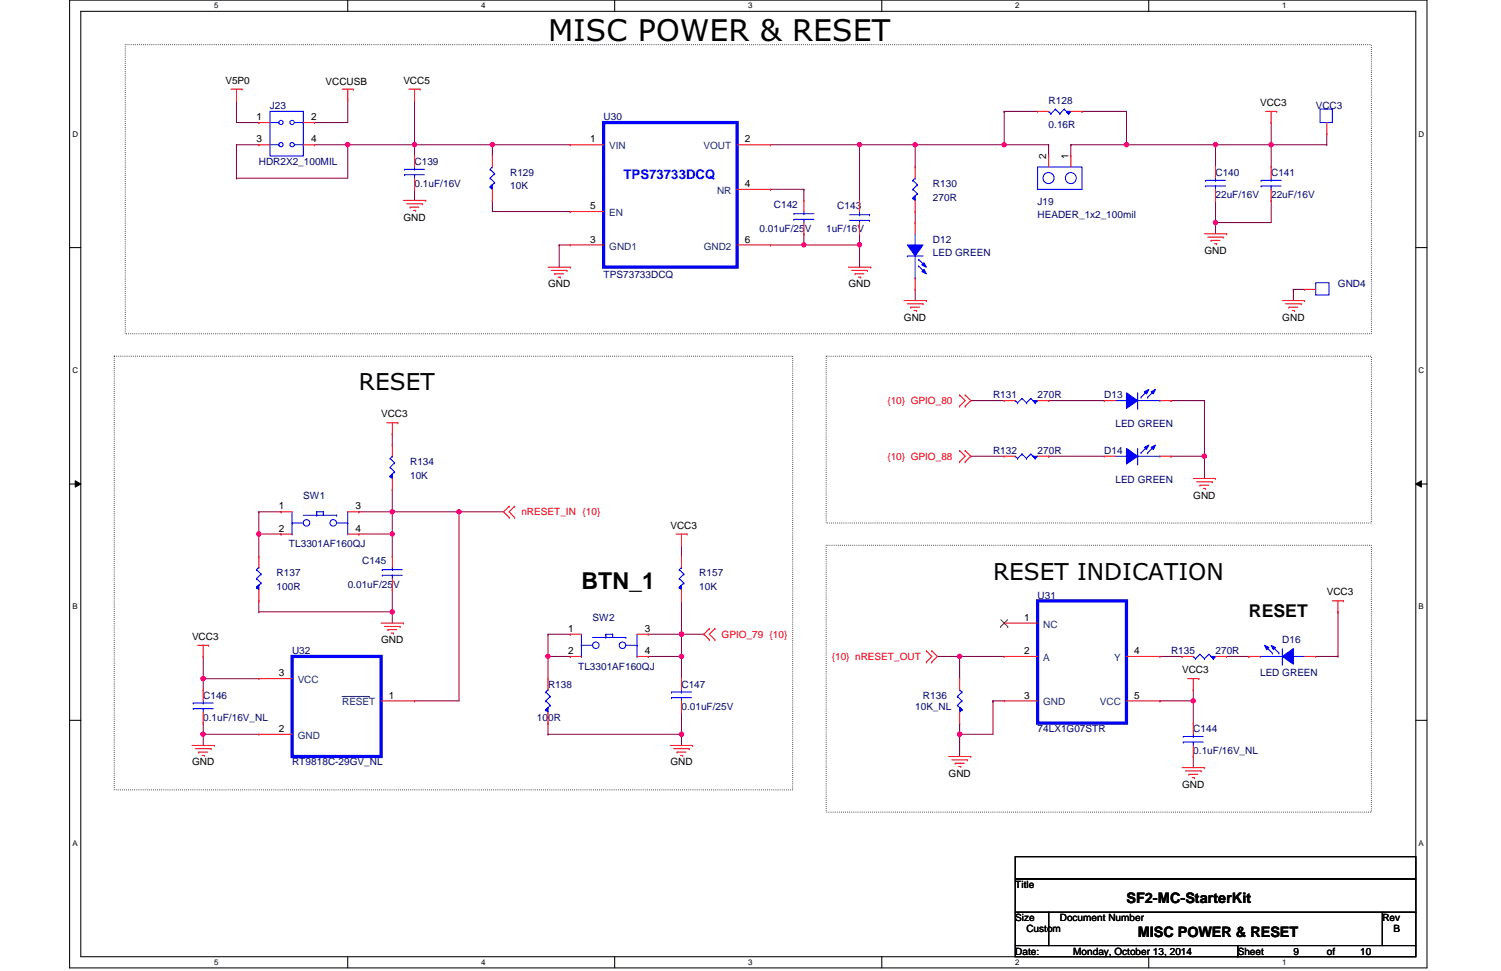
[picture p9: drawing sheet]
<svg xmlns="http://www.w3.org/2000/svg" width="432mm" height="279mm" viewBox="0 0 432 279" stroke-linecap="round" stroke-linejoin="round" font-family="sans-serif">
<path d="M20 0h390.5v278.5h-390.5zM23.2 3.3h384.1v272h-384.1z" fill="none" stroke="#000" stroke-width=".3"/>
<g fill="#fff">
<path d="M61.6 .4h1.3v2.5h-1.3z"/>
<path d="M61.6 275.6h1.3v2.6h-1.3z"/>
</g>
<path d="M100 0v3.3M100 275.3v3.2" fill="none" stroke="#000" stroke-width=".3"/>
<g fill="#fff">
<path d="M138.4 .4h1.3v2.5h-1.3z"/>
<path d="M138.4 275.6h1.3v2.6h-1.3z"/>
</g>
<path d="M176.8 0v3.3M176.8 275.3v3.2" fill="none" stroke="#000" stroke-width=".3"/>
<g fill="#fff">
<path d="M215.2 .4h1.3v2.5h-1.3z"/>
<path d="M215.2 275.6h1.3v2.6h-1.3z"/>
</g>
<path d="M253.7 0v3.3M253.7 275.3v3.2" fill="none" stroke="#000" stroke-width=".3"/>
<g fill="#fff">
<path d="M292.1 .4h1.2v2.5h-1.2z"/>
<path d="M292.1 275.6h1.2v2.6h-1.2z"/>
</g>
<path d="M330.5 0v3.3M330.5 275.3v3.2" fill="none" stroke="#000" stroke-width=".3"/>
<g fill="#fff">
<path d="M368.9 .4h1.2v2.5h-1.2z"/>
<path d="M368.9 275.6h1.2v2.6h-1.2z"/>
<path d="M20.8 37.3h1.6v2.5h-1.6z"/>
<path d="M408.1 37.3h1.6v2.5h-1.6z"/>
<path d="M20.8 105.2h1.6v2.6h-1.6z"/>
<path d="M408.1 105.2h1.6v2.6h-1.6z"/>
</g>
<path d="M20 71.2h3.2M407.3 71.2h3.2" fill="none" stroke="#000" stroke-width=".3"/>
<g fill="#fff">
<path d="M20.8 173.3h1.5v2.5h-1.5z"/>
<path d="M408.1 173.3h1.5v2.5h-1.5z"/>
</g>
<path d="M20 139.3h3.2M407.3 139.3h3.2" fill="none" stroke="#000" stroke-width=".3"/>
<path d="M21.6 138.3l1.6 1-1.6 .9zM407.3 139.3l1.6-1v1.9z" fill="#000"/>
<path d="M21.6 138.3l1.6 1-1.6 .9zM407.3 139.3l1.6-1v1.9z" fill="none" stroke="#000" stroke-width=".29"/>
<g fill="#fff">
<path d="M20.8 241.3h1.5v2.5h-1.5z"/>
<path d="M408.1 241.3h1.5v2.5h-1.5z"/>
</g>
<path d="M20 207.3h3.2M407.3 207.3h3.2" fill="none" stroke="#000" stroke-width=".3"/>
<path d="M36 12.9h358.5v83.2h-358.5zM32.9 102.5h195.1v124.8h-195.1zM237.7 102.5h156.8v48h-156.8zM237.7 156.9h156.8v76.8h-156.8z" fill="none" stroke="#000" stroke-width=".3" stroke-dasharray="0 .6"/>
<g fill="none" stroke="#800040" stroke-width=".3">
<path d="M90.5 35.3h.1M100 28.9h.1M100 28.9v6.4h-9.5M119.3 28.9h.1M119.3 28.9v16M100 41.7h.1M100 41.7h19.3M119.3 41.7h.1M119.3 54.5h.1M119.3 54.5v3.2M141.6 41.7h.1M141.6 57.7h.1"/>
<path d="M141.6 41.7h22.4M141.6 41.7v3.2M141.6 57.7v3.2h22.4M247.3 41.7h.1M247.3 41.7v16M160.9 70.5h.1M160.9 70.5v6.4M160.9 70.5h3.1M164 60.9h.1"/>
</g>
<circle cx="247.2" cy="41.6" r=".62" fill="#f0f"/>
<circle cx="247.2" cy="41.6" r=".62" fill="none" stroke="#f0f" stroke-width=".3"/>
<path d="M231.3 70.5h.1M231.3 70.5h16" fill="none" stroke="#800040" stroke-width=".3"/>
<circle cx="231.2" cy="70.4" r=".63" fill="#f0f"/>
<circle cx="231.2" cy="70.4" r=".63" fill="none" stroke="#f0f" stroke-width=".3"/>
<path d="M247.3 70.5h.1M247.3 70.5v6.4" fill="none" stroke="#800040" stroke-width=".3"/>
<circle cx="247.2" cy="70.4" r=".63" fill="#f0f"/>
<circle cx="247.2" cy="70.4" r=".63" fill="none" stroke="#f0f" stroke-width=".3"/>
<path d="M221.7 41.7h.1M221.7 54.5h.1M221.7 41.7h25.6M221.7 54.5h9.6M231.3 54.5h.1M231.3 54.5v3.2M263.3 41.7h.1M263.3 41.7h25.6M231.3 67.3h.1M231.3 67.3v3.2M247.3 67.3h.1M247.3 67.3v3.2" fill="none" stroke="#800040" stroke-width=".3"/>
<circle cx="288.9" cy="41.6" r=".62" fill="#f0f"/>
<circle cx="288.9" cy="41.6" r=".62" fill="none" stroke="#f0f" stroke-width=".3"/>
<circle cx="263.2" cy="41.6" r=".62" fill="#f0f"/>
<circle cx="263.2" cy="41.6" r=".62" fill="none" stroke="#f0f" stroke-width=".3"/>
<path d="M288.9 32h.1M288.9 32h9.6M263.3 41.7h.1M263.3 41.7v6.3M308.1 41.7h.1M308.1 41.7h16M263.3 60.9h.1M263.3 60.9v3.2M263.3 83.3h.1M263.3 83.3v3.2" fill="none" stroke="#800040" stroke-width=".3"/>
<circle cx="324.1" cy="41.6" r=".63" fill="#f0f"/>
<circle cx="324.1" cy="41.6" r=".63" fill="none" stroke="#f0f" stroke-width=".3"/>
<path d="M311.3 32h.1M311.3 32h12.8M324.1 32h.1M324.1 32v9.7M349.7 41.7h16M365.7 41.7h.1" fill="none" stroke="#800040" stroke-width=".3"/>
<circle cx="349.6" cy="41.6" r=".62" fill="#f0f"/>
<circle cx="349.6" cy="41.6" r=".62" fill="none" stroke="#f0f" stroke-width=".3"/>
<circle cx="365.7" cy="41.6" r=".62" fill="#f0f"/>
<circle cx="365.7" cy="41.6" r=".62" fill="none" stroke="#f0f" stroke-width=".3"/>
<path d="M349.7 41.7h.1M349.7 41.7v6.3M365.7 41.7h.1M365.7 41.7v6.3M349.7 64.1h.1M349.7 64.1v3.2M349.7 64.1h16" fill="none" stroke="#800040" stroke-width=".3"/>
<circle cx="349.6" cy="64" r=".63" fill="#f0f"/>
<circle cx="349.6" cy="64" r=".63" fill="none" stroke="#f0f" stroke-width=".3"/>
<path d="M365.7 35.3h.1M365.7 35.3v6.4M365.7 57.7h.1M365.7 57.7v6.4M74.5 153.7h.1M74.5 147.3h6.4M74.5 153.7h6.4M74.5 153.7v6.4M80.9 147.3h.1M80.9 153.7h.1" fill="none" stroke="#800040" stroke-width=".3"/>
<circle cx="74.4" cy="153.7" r=".63" fill="#f0f"/>
<circle cx="74.4" cy="153.7" r=".63" fill="none" stroke="#f0f" stroke-width=".3"/>
<path d="M103.3 147.3h.1M103.3 153.7h.1M103.3 147.3h9.6M103.3 153.7h9.6" fill="none" stroke="#800040" stroke-width=".3"/>
<circle cx="112.8" cy="153.6" r=".62" fill="#f0f"/>
<circle cx="112.8" cy="153.6" r=".62" fill="none" stroke="#f0f" stroke-width=".3"/>
<path d="M112.9 147.3h.1M112.9 153.7h.1M112.9 147.3v12.8M112.9 176.1h.1M112.9 176.1v3.2" fill="none" stroke="#800040" stroke-width=".3"/>
<circle cx="112.8" cy="176.1" r=".63" fill="#f0f"/>
<circle cx="112.8" cy="176.1" r=".63" fill="none" stroke="#f0f" stroke-width=".3"/>
<path d="M112.9 124.9h.1M112.9 124.9v3.2M74.5 147.3h.1M74.5 147.3v6.4M112.9 140.9h.1M112.9 140.9v6.4M74.5 176.1h.1M74.5 172.9h.1M74.5 172.9v3.2M112.9 169.7h.1M112.9 169.7v6.4h-38.4" fill="none" stroke="#800040" stroke-width=".3"/>
<circle cx="112.8" cy="147.2" r=".62" fill="#f0f"/>
<circle cx="112.8" cy="147.2" r=".62" fill="none" stroke="#f0f" stroke-width=".3"/>
<path d="M132 147.3h.1M132 147.3h12.9M132 147.3v54.4h-12.7M58.5 195.3h.1M58.5 195.3h16M119.3 201.7h.1" fill="none" stroke="#800040" stroke-width=".3"/>
<circle cx="58.4" cy="195.3" r=".63" fill="#f0f"/>
<circle cx="58.4" cy="195.3" r=".63" fill="none" stroke="#f0f" stroke-width=".3"/>
<path d="M58.5 188.9h.1M58.5 195.3h.1M58.5 188.9v9.6M58.5 211.3h.1M58.5 211.3v3.2M58.5 211.3h16" fill="none" stroke="#800040" stroke-width=".3"/>
<circle cx="58.4" cy="211.3" r=".63" fill="#f0f"/>
<circle cx="58.4" cy="211.3" r=".63" fill="none" stroke="#f0f" stroke-width=".3"/>
<path d="M157.6 188.9h.1M157.6 182.5h6.4M157.6 188.9h6.4M157.6 188.9v6.4M164 182.5h.1M164 188.9h.1M58.5 208.1h.1M58.5 208.1v3.2" fill="none" stroke="#800040" stroke-width=".3"/>
<circle cx="157.6" cy="188.9" r=".62" fill="#f0f"/>
<circle cx="157.6" cy="188.9" r=".62" fill="none" stroke="#f0f" stroke-width=".3"/>
<path d="M186.5 182.5h.1M186.5 188.9h.1M186.5 182.5h9.5M186.5 188.9h9.5M196 182.5h.1M196 188.9h.1M196 182.5v12.8" fill="none" stroke="#800040" stroke-width=".3"/>
<circle cx="196.1" cy="188.9" r=".63" fill="#f0f"/>
<circle cx="196.1" cy="188.9" r=".63" fill="none" stroke="#f0f" stroke-width=".3"/>
<path d="M196 211.3h.1M196 211.3v3.2" fill="none" stroke="#800040" stroke-width=".3"/>
<circle cx="196.1" cy="211.3" r=".63" fill="#f0f"/>
<circle cx="196.1" cy="211.3" r=".63" fill="none" stroke="#f0f" stroke-width=".3"/>
<path d="M119.3 41.7h.1M119.3 41.7h22.3M157.6 182.5h.1M157.6 182.5v6.4M196 182.5h6.5M202.5 182.5h.1M157.6 211.3h.1M157.6 208.1h.1M157.6 208.1v3.2M196 204.9h.1M196 204.9v6.4h-38.4" fill="none" stroke="#800040" stroke-width=".3"/>
<circle cx="141.6" cy="41.6" r=".62" fill="#f0f"/>
<circle cx="141.6" cy="41.6" r=".62" fill="none" stroke="#f0f" stroke-width=".3"/>
<circle cx="119.2" cy="41.6" r=".62" fill="#f0f"/>
<circle cx="119.2" cy="41.6" r=".62" fill="none" stroke="#f0f" stroke-width=".3"/>
<path d="M288.9 32h.1M288.9 32v9.7M288.9 41.7h.1M288.9 41.7h12.8M324.1 41.7h.1M324.1 41.7h25.6M349.7 57.7h.1M349.7 57.7v6.4M221.7 70.5h.1M221.7 70.5h9.6M112.9 147.3h.1M112.9 147.3h19.1" fill="none" stroke="#800040" stroke-width=".3"/>
<circle cx="132" cy="147.3" r=".63" fill="#f0f"/>
<circle cx="132" cy="147.3" r=".63" fill="none" stroke="#f0f" stroke-width=".3"/>
<path d="M279.3 115.3h.1M279.3 115.3h9.6M301.7 115.3h.1M301.7 115.3h16M336.9 115.3h.1M336.9 115.3h9.6M346.5 131.3h.1M346.5 131.3v6.4" fill="none" stroke="#800040" stroke-width=".3"/>
<circle cx="346.5" cy="131.3" r=".63" fill="#f0f"/>
<circle cx="346.5" cy="131.3" r=".63" fill="none" stroke="#f0f" stroke-width=".3"/>
<g fill="none" stroke="#800040" stroke-width=".3">
<path d="M346.5 115.3h.1M346.5 115.3v16h-9.6M279.3 131.3h.1M279.3 131.3h9.6M301.7 131.3h.1M301.7 131.3h16M336.9 131.3h.1M384.9 176.1h.1M384.9 176.1v12.8M276.1 188.9h.1M276.1 188.9h12.8M276.1 188.9v6.4"/>
<path d="M333.7 188.9h6.4M340.1 188.9h.1M352.9 188.9h6.4M359.3 188.9h.1M378.5 188.9h6.4M384.9 188.9h.1M276.1 211.3h.1M276.1 211.3v6.4M285.7 201.7h.1M285.7 201.7h3.2M285.7 201.7v9.6M333.7 201.7h.1"/>
<path d="M333.7 201.7h9.6M343.3 201.7h.1M343.3 217.7h.1M343.3 201.7v6.4M343.3 217.7v3.2"/>
</g>
<circle cx="276.1" cy="211.3" r=".63" fill="#f0f"/>
<circle cx="276.1" cy="211.3" r=".63" fill="none" stroke="#f0f" stroke-width=".3"/>
<path d="M343.3 198.5h.1M343.3 198.5v3.2" fill="none" stroke="#800040" stroke-width=".3"/>
<circle cx="343.3" cy="201.6" r=".62" fill="#f0f"/>
<circle cx="343.3" cy="201.6" r=".62" fill="none" stroke="#f0f" stroke-width=".3"/>
<path d="M269.7 188.9h6.4M276.1 188.9h.1" fill="none" stroke="#800040" stroke-width=".3"/>
<circle cx="276.1" cy="188.9" r=".63" fill="#f0f"/>
<circle cx="276.1" cy="188.9" r=".63" fill="none" stroke="#f0f" stroke-width=".3"/>
<path d="M68 41.7h.1M68 51.3h.1M68 41.7h6.5M68 41.7v9.6M74.5 41.7h.1M100 41.7h.1M100 41.7v9.6h-32M276.1 211.3h.1M276.1 208.1h.1M276.1 211.3h9.6M276.1 208.1v3.2" fill="none" stroke="#800040" stroke-width=".3"/>
<circle cx="100" cy="41.6" r=".63" fill="#f0f"/>
<circle cx="100" cy="41.6" r=".63" fill="none" stroke="#f0f" stroke-width=".3"/>
<g fill="none" stroke="#800040" stroke-width=".3">
<path d="M68 28.9h.1M68 28.9v6.4h6.5M74.5 35.3h.1M90.5 41.7h.1M90.5 41.7h9.5M247.3 41.7h.1M247.3 41.7h16M301.7 41.7h.1M301.7 41.7v3.2M308.1 41.7h.1M308.1 41.7v3.2M196 172.9v9.6"/>
<path d="M196 182.5h.1"/>
</g>
<circle cx="196" cy="182.5" r=".64" fill="#f0f"/>
<circle cx="196" cy="182.5" r=".64" fill="none" stroke="#f0f" stroke-width=".3"/>
<path d="M381.7 38.5h.1M381.7 38.5v3.2M365.7 41.7h16M381.7 41.7h.1M372.1 83.3h.1M372.1 83.3v3.2M372.1 83.3h3.2M196 156.9v3.2M196 160.1h.1" fill="none" stroke="#800040" stroke-width=".3"/>
<g fill="none" stroke="#f00" stroke-width=".3">
<path d="M66.5 25.7h3.1M68 28.9h.1M68 25.7v3.2M69.6 25.7h.1M98.5 25.7h3.1M100 28.9h.1M100 25.7v3.2M101.6 25.7h.1M117.6 25.7h3.3M119.3 28.9h.1M119.3 25.7v3.2M120.9 25.7h.1"/>
<path d="M364.1 32h3.2M365.7 35.3h.1M365.7 32v3.3M367.3 32h.1M116 57.7h6.5M117 58.6h4.5M118 59.6h.1M118 59.6h2.5M121.5 58.6h.1M122.5 57.7h.1M118.9 60.5h.7M119.6 60.5h.1"/>
<path d="M157.6 76.9h6.4M158.6 77.8h4.5M159.6 78.8h.1M159.6 78.8h2.5M160.5 79.8h.7M161.2 79.8h.1M163.1 77.8h.1M164 76.9h.1M244.1 76.9h6.4M245 77.8h4.5M246 78.8h.1M246 78.8h2.5"/>
<path d="M246.9 79.8h.7M247.6 79.8h.1M249.5 77.8h.1M250.5 76.9h.1M346.5 67.3h6.4M347.4 68.2h4.5M348.4 69.2h.1M348.4 69.2h2.5M349.4 70.1h.6M350 70.1h.1M351.9 68.2h.1M352.9 67.3h.1"/>
<path d="M260.1 86.5h6.4M261 87.4h4.5M262 88.4h.1M262 88.4h2.5M262.9 89.4h.7M263.6 89.4h.1M265.5 87.4h.1M266.5 86.5h.1M368.9 86.5h6.4M369.8 87.4h4.5M370.8 88.4h.1M370.8 88.4h2.6"/>
<path d="M371.8 89.4h.6M372.4 89.4h.1M374.3 87.4h.1M375.3 86.5h.1M276.1 116.9h.1M276.1 113.7h.1M276.1 113.7l1.6 1.6-1.6 1.6M277.7 113.7h.1M277.7 116.9h.1M277.7 113.7l1.6 1.6-1.6 1.6M111.3 121.7h3.2M112.9 124.9h.1"/>
<path d="M112.9 121.7v3.2M114.5 121.7h.1M276.1 132.9h.1M276.1 129.7h.1M276.1 129.7l1.6 1.6-1.6 1.6M277.7 129.7h.1M277.7 132.9h.1M277.7 129.7l1.6 1.6-1.6 1.6M343.3 137.7h6.4M344.3 138.6h4.4M345.2 139.6h.1M345.2 139.6h2.6"/>
<path d="M348.7 138.6h.1M349.7 137.7h.1M146.5 145.7h.1M146.5 148.9h.1M146.5 145.7l-1.6 1.6 1.6 1.6M148 148.9h.1M148 145.7h.1M148 145.7l-1.5 1.6 1.5 1.6M194.5 153.7h3.2M196 156.9h.1M196 153.7v3.2M197.7 153.7h.1"/>
<path d="M346.2 140.5h.6M346.8 140.5h.1M109.6 179.3h6.4M116 179.3h.1M383.3 172.9h3.2M384.9 176.1h.1M384.9 172.9v3.2M386.5 172.9h.1M56.9 185.7h3.1M58.5 188.9h.1M58.5 185.7v3.2M60 185.7h.1"/>
<path d="M110.6 180.3h4.5M111.6 181.2h.1M111.6 181.2h2.5M112.5 182.2h.7M113.2 182.2h.1M115.1 180.3h.1M204 180.9h.1M204 184.1h.1M204 180.9l-1.5 1.6 1.5 1.6M205.7 184.1h.1M205.7 180.9h.1M205.7 180.9l-1.7 1.6 1.7 1.6"/>
<path d="M266.5 190.5h.1M266.5 187.3h.1M266.5 187.3l1.6 1.6-1.6 1.6M268.1 187.3h.1M268.1 190.5h.1M268.1 187.3l1.6 1.6-1.6 1.6M341.7 195.3h3.2M343.3 198.5h.1M343.3 195.3v3.2M344.9 195.3h.1M55.2 214.5h6.4M56.2 215.4h4.5"/>
<path d="M57.1 216.4h.1M57.1 216.4h2.6M58.1 217.4h.7M58.8 217.4h.1M60.7 215.4h.1M61.6 214.5h.1M192.9 214.5h6.4M193.8 215.4h4.5M194.8 216.4h.1M194.8 216.4h2.6M195.7 217.4h.7M196.4 217.4h.1"/>
<path d="M198.3 215.4h.1M199.3 214.5h.1M272.9 217.7h6.4M273.8 218.7h4.5M274.8 219.6h.1M274.8 219.6h2.6M278.3 218.7h.1M279.3 217.7h.1M275.8 220.6h.6M276.4 220.6h.1M340.1 220.9h6.4M341 221.8h4.5"/>
<path d="M342 222.8h.1M342 222.8h2.6M342.9 223.8h.7M343.6 223.8h.1M345.5 221.8h.1M346.5 220.9h.1"/>
</g>
<path d="M292.1 246.5h115.2v6.4h-115.2zM292.1 252.9h115.2v9.6h-115.2zM292.1 262.5h9.6v9.6h-9.6zM292.1 272.1h64v3.2h-64zM301.7 262.5h96v9.6h-96zM356.1 272.1h51.2v3.2h-51.2zM397.7 262.5h9.6v9.6h-9.6z" fill="none" stroke="#000" stroke-width=".3"/>
<path d="M261 73.7h.1M261 73.7h4.5M263.3 70.5h.1M263.3 67.3v3.2M263.3 73.7v6.4M263.3 80.1h.1" fill="none" stroke="#00f" stroke-width=".3"/>
<path d="M261 70.5h4.5l-2.2 3.2z" fill-rule="evenodd" fill="#00f"/>
<path d="M261 70.5h4.5l-2.2 3.2z" fill="none" stroke="#00f" stroke-width=".3"/>
<path d="M265.8 77.5l.7 1.3-1.3-.7z" fill-rule="evenodd" fill="#00f"/>
<path d="M265.8 77.5l.7 1.3-1.3-.7z" fill="none" stroke="#00f" stroke-width=".3"/>
<path d="M265.8 75.6l.7 1.3-1.3-.7z" fill-rule="evenodd" fill="#00f"/>
<g fill="none" stroke="#00f" stroke-width=".3">
<path d="M264.2 74.6h.1M264.2 76.5h.1M264.2 74.6l1.9 1.9M264.2 76.5l1.9 2M265.8 75.6l.7 1.3-1.3-.7zM343.3 188.9h.1M343.3 188.9l.6 .6M343.9 189.5h.1M345.2 188.3h.1M345.2 188.3l1.3 1.2M345.2 188.3l-1.3 1.2M346.5 189.5h.1"/>
<path d="M347.8 188.3h.1M347.8 188.3l1.2 1.2M347.8 188.3l-1.3 1.2M349 189.5h.1M349.7 188.9l-.7 .6"/>
</g>
<path d="M263.3 64.1h.1M263.3 64.1v3.2M263.3 83.3h.1M263.3 80.1v3.2" fill="none" stroke="#f00" stroke-width=".3"/>
<path d="M348.4 188.9h1.3l-.7 .6z" fill-rule="evenodd" fill="#00f"/>
<g fill="none" stroke="#00f" stroke-width=".3">
<path d="M228.4 63.1h.1M228.4 61.5h.1M228.4 63.1h5.7M228.4 61.5h5.7M231.3 61.5h.1M231.3 63.1h.1M231.3 60.9v.6M231.3 63.1v1M244.4 61.8h5.7M244.4 63.4h5.7M247.3 63.4h.1M247.3 61.8h.1"/>
<path d="M247.3 60.9v.9M247.3 63.4v.7M250.1 61.8h.1M250.1 63.4h.1M112.2 137h.1M112.2 134.5h.1M112.2 131.9h.1M112.2 137l.7 .7M112.2 134.5l1.3 1.3M112.2 131.9l1.3 1.3M112.9 131.3h.1M112.9 131.3l-.7 .6"/>
<path d="M113.5 135.8h.1M113.5 133.2h.1M113.5 135.8l-1.3 1.2M113.5 133.2l-1.3 1.3M348.4 188.9h1.3l-.7 .6zM55.6 203.9h.1M55.6 202.3h.1M55.6 203.9h5.7M55.6 202.3h5.7M58.5 202.3h.1M58.5 203.9h.1M58.5 201.7v.6"/>
<path d="M58.5 203.9v1"/>
</g>
<g fill="none" stroke="#f00" stroke-width=".3">
<path d="M231.3 57.7h.1M231.3 57.7v3.2M247.3 57.7h.1M247.3 57.7v3.2M231.3 67.3h.1M231.3 64.1v3.2M247.3 67.3h.1M247.3 64.1v3.2M58.5 198.5h.1M58.5 198.5v3.2M340.1 188.9h.1M340.1 188.9h3.2"/>
<path d="M349.7 188.9h3.2M352.9 188.9h.1M58.5 208.1h.1M58.5 204.9v3.2"/>
</g>
<path d="M112.2 137l.7-.6v1.3l-.7-.7 .7-.6z" fill-rule="evenodd" fill="#00f"/>
<g fill="none" stroke="#00f" stroke-width=".3">
<path d="M301.7 32h.1M301.7 32l.6 .7M302.3 32.7h.1M303.6 31.4h.1M303.6 31.4l1.3 1.3M303.6 31.4l-1.3 1.3M304.9 32.7h.1M306.2 31.4h.1M306.2 31.4l1.2 1.3M306.2 31.4l-1.3 1.3M307.4 32.7h.1M308.1 32l-.7 .7"/>
<path d="M112.2 137l.7-.6v1.3l-.7-.7 .7-.6z"/>
</g>
<path d="M112.9 128.1h.1M112.9 128.1v3.2M112.9 137.7v3.2M112.9 140.9h.1" fill="none" stroke="#f00" stroke-width=".3"/>
<path d="M306.8 32h1.3l-.7 .7z" fill-rule="evenodd" fill="#00f"/>
<g fill="none" stroke="#00f" stroke-width=".3">
<path d="M77.6 32h9.6v12.9h-9.6zM77.6 35.3h2.6M80.2 35.3h.1M84.7 35.3h2.5M87.2 35.3h.1M306.8 32h1.3l-.7 .7zM77.6 41.7h2.6M80.2 41.7h.1M84.7 41.7h.1M84.7 41.7h2.5M195.4 169h.1M195.4 166.5h.1"/>
<path d="M195.4 163.9h.1M195.4 169l.6 .7M195.4 166.5l1.3 1.3M195.4 163.9l1.3 1.3M196 163.3h.1M196 163.3l-.6 .6M196.7 167.8h.1M196.7 165.2h.1M196.7 167.8l-1.3 1.2M196.7 165.2l-1.3 1.3"/>
<circle cx="80.8" cy="35.2" r=".62"/>
<circle cx="84" cy="35.2" r=".63"/>
<circle cx="80.8" cy="41.6" r=".62"/>
<circle cx="84" cy="41.6" r=".63"/>
</g>
<path d="M74.5 35.3h.1M74.5 35.3h3.1M87.2 35.3h3.3M90.5 35.3h.1M298.5 32h.1M298.5 32h3.2M308.1 32h3.2M311.3 32h.1M74.5 41.7h.1M74.5 41.7h3.1M87.2 41.7h3.3M90.5 41.7h.1" fill="none" stroke="#f00" stroke-width=".3"/>
<path d="M195.4 169l.6-.6v1.3l-.6-.7 .6-.6z" fill-rule="evenodd" fill="#00f"/>
<g fill="none" stroke="#00f" stroke-width=".3">
<path d="M73.8 169h.1M73.8 166.5h.1M73.8 163.9h.1M73.8 169l.7 .7M73.8 166.5l1.3 1.3M73.8 163.9l1.3 1.3M74.5 163.3h.1M74.5 163.3l-.7 .6M75.1 167.8h.1M75.1 165.2h.1M75.1 167.8l-1.3 1.2M75.1 165.2l-1.3 1.3"/>
<path d="M195.4 169l.6-.6v1.3l-.6-.7 .6-.6z"/>
</g>
<path d="M196 172.9h.1M196 160.1h.1M196 160.1v3.2M196 169.7v3.2" fill="none" stroke="#f00" stroke-width=".3"/>
<path d="M73.8 169l.7-.6v1.3l-.7-.7 .7-.6z" fill-rule="evenodd" fill="#00f"/>
<g fill="none" stroke="#00f" stroke-width=".3">
<path d="M298.5 48h12.8v6.5h-12.8zM73.8 169l.7-.6v1.3l-.7-.7 .7-.6zM110 165.5h.1M110 163.9h.1M110 165.5h5.7M110 163.9h5.7M112.9 163.9h.1M112.9 165.5h.1M112.9 163.3v.6M112.9 165.5v1M157 199.1h.1M157 199.1l1.3 1.3"/>
<path d="M157.6 198.5h.1M157.6 198.5l-.6 .6M157 204.3h.1M157 201.7h.1M157 204.3l.6 .6M157 201.7l1.3 1.2M158.3 202.9h.1M158.3 200.4h.1M158.3 202.9l-1.3 1.4M158.3 200.4l-1.3 1.3"/>
<circle cx="301.6" cy="51.2" r="1.6"/>
<circle cx="308" cy="51.2" r="1.58"/>
</g>
<path d="M301.7 44.9h.1M301.7 44.9v3.1M308.1 44.9h.1M308.1 44.9v3.1M74.5 172.9h.1M74.5 160.1h.1M74.5 160.1v3.2M74.5 169.7v3.2M112.9 160.1h.1M112.9 169.7h.1M112.9 160.1v3.2M112.9 166.5v3.2" fill="none" stroke="#f00" stroke-width=".3"/>
<path d="M157 204.3l.6-.7v1.3l-.6-.6 .6-.7z" fill-rule="evenodd" fill="#00f"/>
<g fill="none" stroke="#00f" stroke-width=".3">
<path d="M262.6 57h.1M262.6 54.5h.1M262.6 51.9h.1M262.6 57l.7 .7M262.6 54.5l1.3 1.3M262.6 51.9l1.3 1.3M263.3 51.3h.1M263.3 51.3l-.7 .6M263.9 55.8h.1M263.9 53.2h.1M263.9 55.8l-1.3 1.2M263.9 53.2l-1.3 1.3"/>
<path d="M157 204.3l.6-.7v1.3l-.6-.6 .6-.7z"/>
</g>
<path d="M157.6 195.3h.1M157.6 195.3v3.2M157.6 208.1h.1M157.6 204.9v3.2" fill="none" stroke="#f00" stroke-width=".3"/>
<path d="M262.6 57l.7-.6v1.3l-.7-.7 .7-.6z" fill-rule="evenodd" fill="#00f"/>
<g fill="none" stroke="#00f" stroke-width=".3">
<path d="M379.8 31.4h3.5v3.9h-3.5zM116.4 50.3h.1M116.4 48.7h.1M116.4 50.3h5.7M116.4 48.7h5.7M119.3 48.7h.1M119.3 50.3h.1M119.3 48v.7M119.3 50.3v1M262.6 57l.7-.6v1.3l-.7-.7 .7-.6zM320.9 131.3h3.2M324.1 131.3h.1"/>
<path d="M327.3 133.5h.1M327.3 129v4.5M327.3 131.3h6.4M333.7 131.3h.1M84 150.5h.1M84 153.7h.1M84 150.5h3.2M84 147.3v6.4M87.2 148.3h9.7M91.1 147.3h.1M91.1 148.3h.1M91.1 147.3h1.9"/>
<path d="M91.1 147.3v1M93 147.3h.1M93 147.3v1M96.9 148.3h.1M96.9 150.5h3.1M100 150.5h.1M100 153.7h.1M100 147.3v6.4"/>
<circle cx="88.2" cy="150.4" r=".94"/>
<circle cx="95.9" cy="150.5" r=".95"/>
</g>
<g fill="none" stroke="#f00" stroke-width=".3">
<path d="M381.7 38.5h.1M381.7 35.3v3.2M119.3 44.9h.1M119.3 54.5h.1M119.3 44.9v3.1M119.3 51.3v3.2M263.3 48h.1M263.3 48v3.3M263.3 57.7v3.2M263.3 60.9h.1M80.9 147.3h.1M80.9 153.7h.1"/>
<path d="M80.9 147.3h3.1M80.9 153.7h3.1M100 147.3h3.3M100 153.7h3.3M103.3 147.3h.1M103.3 153.7h.1"/>
</g>
<path d="M324.1 129l3.2 2.3-3.2 2.2z" fill-rule="evenodd" fill="#00f"/>
<path d="M324.1 129l3.2 2.3-3.2 2.2z" fill="none" stroke="#00f" stroke-width=".3"/>
<path d="M331.1 128.7l1.3-.6-.6 1.3z" fill-rule="evenodd" fill="#00f"/>
<path d="M331.1 128.7l1.3-.6-.6 1.3z" fill="none" stroke="#00f" stroke-width=".3"/>
<path d="M329.2 128.7l1.3-.6-.7 1.3z" fill-rule="evenodd" fill="#00f"/>
<path d="M378.5 81.4h3.8v3.5h-3.8zM328.3 130.3h.1M329.2 128.7l1.3-.6-.7 1.3zM330.2 130.3h.1M330.2 128.4l-1.9 1.9M332.1 128.4l-1.9 1.9M362.5 188.9h.1M362.5 188.9h6.4M368.9 191.1h.1M368.9 186.6v4.5M372.1 188.9h.1M372.1 188.9h3.2" fill="none" stroke="#00f" stroke-width=".3"/>
<path d="M375.3 83.3h.1M375.3 83.3h3.2M317.7 131.3h.1M317.7 131.3h3.2M333.7 131.3h3.2M336.9 131.3h.1" fill="none" stroke="#f00" stroke-width=".3"/>
<path d="M368.9 188.9l3.2-2.3v4.5z" fill-rule="evenodd" fill="#00f"/>
<path d="M368.9 188.9l3.2-2.3v4.5z" fill="none" stroke="#00f" stroke-width=".3"/>
<path d="M363.8 185.7l1.2 .6-.6 .6z" fill-rule="evenodd" fill="#00f"/>
<path d="M363.8 185.7l1.2 .6-.6 .6z" fill="none" stroke="#00f" stroke-width=".3"/>
<path d="M365.7 185.7l1.2 .6-.6 .6z" fill-rule="evenodd" fill="#00f"/>
<g fill="none" stroke="#00f" stroke-width=".3">
<path d="M141 53.8h.1M141 51.3h.1M141 48.7h.1M141 53.8l.6 .7M141 51.3l1.3 1.2M141 48.7l1.3 1.3M141.6 48h.1M141.6 48l-.6 .7M142.3 52.5h.1M142.3 50h.1M142.3 52.5l-1.3 1.3M142.3 50l-1.3 1.3"/>
<path d="M364.1 186l1.9 1.9M365.7 185.7l1.2 .6-.6 .6zM366 187.9h.1M366 186l1.9 1.9M367.9 187.9h.1"/>
</g>
<path d="M359.3 188.9h.1M359.3 188.9h3.2M375.3 188.9h3.2M378.5 188.9h.1" fill="none" stroke="#f00" stroke-width=".3"/>
<path d="M141 53.8l.6-.6v1.3l-.6-.7 .6-.6z" fill-rule="evenodd" fill="#00f"/>
<g fill="none" stroke="#00f" stroke-width=".3">
<path d="M141 53.8l.6-.6v1.3l-.6-.7 .6-.6zM346.8 53.5h.1M346.8 51.9h.1M346.8 53.5h5.8M346.8 51.9h5.8M349.7 51.9h.1M349.7 53.5h.1M349.7 51.3v.6M349.7 53.5v1M292.1 115.3h.1M292.1 115.3l.6 .6M292.7 115.9h.1"/>
<path d="M294 114.6h.1M294 114.6l1.3 1.3M294 114.6l-1.3 1.3M295.3 115.9h.1M296.5 114.6h.1M296.5 114.6l1.3 1.3M296.5 114.6l-1.2 1.3M297.8 115.9h.1M298.5 115.3l-.7 .6"/>
</g>
<g fill="none" stroke="#f00" stroke-width=".3">
<path d="M141.6 57.7h.1M141.6 44.9h.1M141.6 44.9v3.1M141.6 54.5v3.2M349.7 48h.1M349.7 57.7h.1M349.7 48v3.3M349.7 54.5v3.2M288.9 179.3h.1M288.9 179.3h9.6M288.9 188.9h.1M288.9 188.9h9.6"/>
<path d="M324.1 188.9h9.6M333.7 188.9h.1M288.9 201.7h.1M288.9 201.7h9.6M324.1 201.7h9.6M333.7 201.7h.1"/>
</g>
<path d="M298.5 172.9h25.6v35.2h-25.6z" fill="none" stroke="#00f" stroke-width=".93"/>
<path d="M287.9 178.3l2 2M289.9 178.3l-2 2M287.9 180.3h.1M289.9 180.3h.1" fill="none" stroke="#804000" stroke-width=".29"/>
<path d="M297.2 115.3h1.3l-.7 .6z" fill-rule="evenodd" fill="#00f"/>
<g fill="none" stroke="#00f" stroke-width=".3">
<path d="M297.2 115.3h1.3l-.7 .6zM320.9 115.3h3.2M324.1 115.3h.1M327.3 117.5h.1M327.3 113v4.5M327.3 115.3h6.4M333.7 115.3h.1M193.2 199.1h.1M193.2 199.1h5.7M196 199.1h.1M196 198.5v.6M193.2 200.7h.1"/>
<path d="M193.2 200.7h5.7M196 200.7h.1M196 200.7v1M340.4 213.5h.1M340.4 211.9h.1M340.4 213.5h5.8M340.4 211.9h5.8M343.3 211.9h.1M343.3 213.5h.1M343.3 211.3v.6M343.3 213.5v1"/>
</g>
<g fill="none" stroke="#f00" stroke-width=".3">
<path d="M288.9 115.3h.1M288.9 115.3h3.2M298.5 115.3h3.2M301.7 115.3h.1M74.5 195.3h.1M74.5 195.3h9.5M196 195.3h.1M196 195.3v3.2M74.5 211.3h.1M74.5 211.3h9.5M109.6 201.7h9.7M119.3 201.7h.1"/>
<path d="M196 204.9h.1M196 201.7v3.2M343.3 208.1h.1M343.3 217.7h.1M343.3 208.1v3.2M343.3 214.5v3.2"/>
</g>
<path d="M84 188.9h25.6v28.8h-25.6z" fill="none" stroke="#00f" stroke-width=".93"/>
<path d="M98.4 200.4h7.8M106.2 200.4h.1" fill="none" stroke="#004080" stroke-width=".29"/>
<path d="M324.1 113l3.2 2.3-3.2 2.2z" fill-rule="evenodd" fill="#00f"/>
<path d="M324.1 113l3.2 2.3-3.2 2.2z" fill="none" stroke="#00f" stroke-width=".3"/>
<path d="M331.1 112.7l1.3-.6-.6 1.3z" fill-rule="evenodd" fill="#00f"/>
<path d="M331.1 112.7l1.3-.6-.6 1.3z" fill="none" stroke="#00f" stroke-width=".3"/>
<path d="M329.2 112.7l1.3-.6-.7 1.3z" fill-rule="evenodd" fill="#00f"/>
<g fill="none" stroke="#00f" stroke-width=".3">
<path d="M328.3 114.3h.1M329.2 112.7l1.3-.6-.7 1.3zM330.2 114.3h.1M330.2 112.4l-1.9 1.9M332.1 112.4l-1.9 1.9M276.1 198.5h.1M276.1 198.5l.6 .6M276.7 199.1h.1M276.7 199.1l-1.3 1.3M275.4 202.9h.1M275.4 200.4h.1M275.4 202.9l1.3 1.4"/>
<path d="M275.4 200.4l1.3 1.3M276.7 204.3h.1M276.7 201.7h.1M276.7 204.3l-.6 .6M276.7 201.7l-1.3 1.2"/>
</g>
<path d="M317.7 115.3h.1M317.7 115.3h3.2M333.7 115.3h3.2M336.9 115.3h.1" fill="none" stroke="#f00" stroke-width=".3"/>
<path d="M276.1 203.6l.6 .7-.6 .6v-1.3l.6 .7z" fill-rule="evenodd" fill="#00f"/>
<g fill="none" stroke="#00f" stroke-width=".3">
<path d="M362.8 53.5h.1M362.8 51.9h.1M362.8 53.5h5.8M362.8 51.9h5.8M365.7 51.9h.1M365.7 53.5h.1M365.7 51.3v.6M365.7 53.5v1M292.1 131.3h.1M292.1 131.3l.6 .6M292.7 131.9h.1M294 130.6h.1"/>
<path d="M294 130.6l1.3 1.3M294 130.6l-1.3 1.3M295.3 131.9h.1M296.5 130.6h.1M296.5 130.6l1.3 1.3M296.5 130.6l-1.2 1.3M297.8 131.9h.1M298.5 131.3l-.7 .6M276.1 203.6l.6 .7-.6 .6v-1.3l.6 .7z"/>
</g>
<g fill="none" stroke="#f00" stroke-width=".3">
<path d="M164 41.7h.1M164 41.7h9.7M212 41.7h9.7M212 54.5h9.7M221.7 41.7h.1M221.7 54.5h.1M365.7 48h.1M365.7 57.7h.1M365.7 48v3.3M365.7 54.5v3.2M164 70.5h.1M164 60.9h.1"/>
<path d="M164 70.5h9.7M164 60.9h9.7M212 70.5h9.7M221.7 70.5h.1M276.1 195.3h.1M276.1 195.3v3.2M276.1 208.1h.1M276.1 204.9v3.2"/>
</g>
<path d="M173.7 35.3h38.3v41.6h-38.3z" fill="none" stroke="#00f" stroke-width=".93"/>
<path d="M297.2 131.3h1.3l-.7 .6z" fill-rule="evenodd" fill="#00f"/>
<g fill="none" stroke="#00f" stroke-width=".3">
<path d="M297.2 131.3h1.3l-.7 .6zM167.3 185.7h.1M167.3 188.9h.1M167.3 185.7h3.2M167.3 182.5v6.4M170.5 183.4h9.5M174.3 182.5h.1M174.3 183.4h.1M174.3 182.5h1.9M174.3 182.5v.9M176.2 182.5h.1M176.2 182.5v.9"/>
<path d="M180 183.4h.1M180 185.7h3.3M183.3 185.7h.1M183.3 188.9h.1M183.3 182.5v6.4"/>
<circle cx="171.4" cy="185.7" r=".94"/>
<circle cx="179.1" cy="185.7" r=".94"/>
</g>
<path d="M288.9 131.3h.1M288.9 131.3h3.2M298.5 131.3h3.2M301.7 131.3h.1M164 182.5h.1M164 188.9h.1M164 182.5h3.3M164 188.9h3.3M183.3 182.5h3.2M183.3 188.9h3.2M186.5 182.5h.1M186.5 188.9h.1" fill="none" stroke="#f00" stroke-width=".3"/>
<circle cx="247.2" cy="41.6" r=".62" fill="#f0f"/>
<circle cx="247.2" cy="41.6" r=".62" fill="none" stroke="#f0f" stroke-width=".3"/>
<circle cx="231.2" cy="70.4" r=".63" fill="#f0f"/>
<circle cx="231.2" cy="70.4" r=".63" fill="none" stroke="#f0f" stroke-width=".3"/>
<circle cx="247.2" cy="70.4" r=".63" fill="#f0f"/>
<circle cx="247.2" cy="70.4" r=".63" fill="none" stroke="#f0f" stroke-width=".3"/>
<circle cx="288.9" cy="41.6" r=".62" fill="#f0f"/>
<circle cx="288.9" cy="41.6" r=".62" fill="none" stroke="#f0f" stroke-width=".3"/>
<circle cx="263.2" cy="41.6" r=".62" fill="#f0f"/>
<circle cx="263.2" cy="41.6" r=".62" fill="none" stroke="#f0f" stroke-width=".3"/>
<circle cx="324.1" cy="41.6" r=".63" fill="#f0f"/>
<circle cx="324.1" cy="41.6" r=".63" fill="none" stroke="#f0f" stroke-width=".3"/>
<circle cx="349.6" cy="41.6" r=".62" fill="#f0f"/>
<circle cx="349.6" cy="41.6" r=".62" fill="none" stroke="#f0f" stroke-width=".3"/>
<circle cx="365.7" cy="41.6" r=".62" fill="#f0f"/>
<circle cx="365.7" cy="41.6" r=".62" fill="none" stroke="#f0f" stroke-width=".3"/>
<circle cx="349.6" cy="64" r=".63" fill="#f0f"/>
<circle cx="349.6" cy="64" r=".63" fill="none" stroke="#f0f" stroke-width=".3"/>
<circle cx="74.4" cy="153.7" r=".63" fill="#f0f"/>
<circle cx="74.4" cy="153.7" r=".63" fill="none" stroke="#f0f" stroke-width=".3"/>
<circle cx="112.8" cy="153.6" r=".62" fill="#f0f"/>
<circle cx="112.8" cy="153.6" r=".62" fill="none" stroke="#f0f" stroke-width=".3"/>
<circle cx="112.8" cy="176.1" r=".63" fill="#f0f"/>
<circle cx="112.8" cy="176.1" r=".63" fill="none" stroke="#f0f" stroke-width=".3"/>
<circle cx="112.8" cy="147.2" r=".62" fill="#f0f"/>
<circle cx="112.8" cy="147.2" r=".62" fill="none" stroke="#f0f" stroke-width=".3"/>
<circle cx="58.4" cy="195.3" r=".63" fill="#f0f"/>
<circle cx="58.4" cy="195.3" r=".63" fill="none" stroke="#f0f" stroke-width=".3"/>
<circle cx="58.4" cy="211.3" r=".63" fill="#f0f"/>
<circle cx="58.4" cy="211.3" r=".63" fill="none" stroke="#f0f" stroke-width=".3"/>
<circle cx="157.6" cy="188.9" r=".62" fill="#f0f"/>
<circle cx="157.6" cy="188.9" r=".62" fill="none" stroke="#f0f" stroke-width=".3"/>
<circle cx="196.1" cy="188.9" r=".63" fill="#f0f"/>
<circle cx="196.1" cy="188.9" r=".63" fill="none" stroke="#f0f" stroke-width=".3"/>
<circle cx="196.1" cy="211.3" r=".63" fill="#f0f"/>
<circle cx="196.1" cy="211.3" r=".63" fill="none" stroke="#f0f" stroke-width=".3"/>
<circle cx="141.6" cy="41.6" r=".62" fill="#f0f"/>
<circle cx="141.6" cy="41.6" r=".62" fill="none" stroke="#f0f" stroke-width=".3"/>
<circle cx="119.2" cy="41.6" r=".62" fill="#f0f"/>
<circle cx="119.2" cy="41.6" r=".62" fill="none" stroke="#f0f" stroke-width=".3"/>
<circle cx="132" cy="147.3" r=".63" fill="#f0f"/>
<circle cx="132" cy="147.3" r=".63" fill="none" stroke="#f0f" stroke-width=".3"/>
<circle cx="346.5" cy="131.3" r=".63" fill="#f0f"/>
<circle cx="346.5" cy="131.3" r=".63" fill="none" stroke="#f0f" stroke-width=".3"/>
<circle cx="276.1" cy="211.3" r=".63" fill="#f0f"/>
<circle cx="276.1" cy="211.3" r=".63" fill="none" stroke="#f0f" stroke-width=".3"/>
<circle cx="343.3" cy="201.6" r=".62" fill="#f0f"/>
<circle cx="343.3" cy="201.6" r=".62" fill="none" stroke="#f0f" stroke-width=".3"/>
<circle cx="276.1" cy="188.9" r=".63" fill="#f0f"/>
<circle cx="276.1" cy="188.9" r=".63" fill="none" stroke="#f0f" stroke-width=".3"/>
<circle cx="100" cy="41.6" r=".63" fill="#f0f"/>
<circle cx="100" cy="41.6" r=".63" fill="none" stroke="#f0f" stroke-width=".3"/>
<circle cx="196" cy="182.5" r=".64" fill="#f0f"/>
<circle cx="196" cy="182.5" r=".64" fill="none" stroke="#f0f" stroke-width=".3"/>
<text font-size="8.6" x="157.6" y="11.9">MISC POWER &amp; RESET</text>
<g font-size="6.7">
<text x="103.3" y="112.4">RESET</text>
<text x="285.7" y="166.8">RESET INDICATION</text>
<text x="167.3" y="169.5">BTN_1</text>
</g>
<text font-size="5.1" x="359.3" y="177.6">RESET</text>
<g font-size="4.1">
<text x="324.1" y="259.9">SF2-MC-StarterKit</text>
<text x="327.3" y="269.5">MISC POWER &amp; RESET</text>
</g>
<text font-size="3.8" fill="#00f" x="179.4" y="51.6">TPS73733DCQ</text>
<g font-size="2.9">
<text x="64.9" y="24.1">V5P0</text>
<text x="93.6" y="24.4">VCCUSB</text>
<text x="116" y="24.1">VCC5</text>
<text x="73.8" y="34.6">1</text>
<text x="89.5" y="34.6">2</text>
<text x="362.5" y="30.5">VCC3</text>
<text x="73.8" y="41">3</text>
<text x="89.5" y="41">4</text>
<text x="169.8" y="41">1</text>
<text x="214.3" y="41">2</text>
<text x="301" y="45.8" transform="rotate(-90 301 45.8)">2</text>
<text x="307.4" y="45.8" transform="rotate(-90 307.4 45.8)">1</text>
<text x="214.3" y="53.8">4</text>
<text x="116" y="63.5">GND</text>
<text x="169.8" y="60.2">5</text>
<text x="169.8" y="69.8">3</text>
<text x="214.3" y="69.8">6</text>
<text x="346.5" y="73.1">GND</text>
<text x="157.6" y="82.6">GND</text>
<text x="244.1" y="82.6">GND</text>
<text x="260.1" y="92.2">GND</text>
<text x="368.9" y="92.2">GND</text>
<text x="109.6" y="120.1">VCC3</text>
<text x="343.3" y="143.5">GND</text>
<text x="80.2" y="146.6">1</text>
<text x="102.3" y="146.6">3</text>
<text x="80.2" y="153">2</text>
<text x="102.3" y="153">4</text>
<text x="192.9" y="152.1">VCC3</text>
<text x="381.7" y="171.3">VCC3</text>
<text x="294.6" y="178.6">1</text>
<text x="55.2" y="184.1">VCC3</text>
<text x="109.6" y="185.1">GND</text>
<text x="163.4" y="181.8">1</text>
<text x="185.5" y="181.8">3</text>
<text x="163.4" y="188.2">2</text>
<text x="185.5" y="188.2">4</text>
<text x="294.6" y="188.2">2</text>
<text x="326.3" y="188.2">4</text>
<text x="80.2" y="194.6">3</text>
<text x="340.1" y="193.7">VCC3</text>
<text x="111.9" y="201">1</text>
<text x="294.6" y="201">3</text>
<text x="326.3" y="201">5</text>
<text x="80.2" y="210.6">2</text>
<text x="55.2" y="220.3">GND</text>
<text x="192.9" y="220.3">GND</text>
<text x="272.9" y="223.5">GND</text>
<text x="340.1" y="226.7">GND</text>
<text x="292.1" y="255.5">Title</text>
<text x="292.1" y="265.1">Size</text>
<text x="295.3" y="268.3">Custom</text>
<text x="304.9" y="265.1">Document Number</text>
<text x="397.7" y="265.1">Rev</text>
<text x="400.9" y="268.3">B</text>
<text x="292.1" y="274.7">Date:</text>
<text x="308.7" y="274.7">Monday, October 13, 2014</text>
<text x="356.1" y="274.7">Sheet</text>
<text x="372.1" y="274.7">9</text>
<text x="381.7" y="274.7">of</text>
<text x="391.3" y="274.7">10</text>
</g>
<g font-size="2.9" fill="#000080">
<text x="301.7" y="29.8">R128</text>
<text x="77.6" y="31.5">J23</text>
<text x="173.7" y="34.6">U30</text>
<text x="378.5" y="31.5">VCC3</text>
<text x="301.7" y="36.9">0.16R</text>
<text x="74.5" y="47.5">HDR2X2_100MIL</text>
<text x="119.3" y="47.5">C139</text>
<text x="119.3" y="53.8">0.1uF/16V</text>
<text x="146.8" y="50.6">R129</text>
<text x="268.4" y="53.8">R130</text>
<text x="349.7" y="50.6">C140</text>
<text x="365.7" y="50.6">C141</text>
<text x="146.8" y="54.5">10K</text>
<text x="222.6" y="59.9">C142</text>
<text x="268.4" y="57.7">270R</text>
<text x="298.5" y="59">J19</text>
<text x="349.7" y="57.1">22uF/16V</text>
<text x="365.7" y="57.1">22uF/16V</text>
<text x="240.9" y="60.2">C143</text>
<text x="298.5" y="62.8">HEADER_1x2_100mil</text>
<text x="218.5" y="66.6">0.01uF/25V</text>
<text x="237.7" y="66.6">1uF/16V</text>
<text x="268.4" y="69.8">D12</text>
<text x="268.4" y="73.7">LED GREEN</text>
<text x="173.7" y="80.1">TPS73733DCQ</text>
<text x="384.9" y="82.6">GND4</text>
<text x="285.7" y="114.6">R131</text>
<text x="298.5" y="114.6">270R</text>
<text x="317.7" y="114.6">D13</text>
<text x="320.9" y="123">LED GREEN</text>
<text x="285.7" y="130.6">R132</text>
<text x="298.5" y="130.6">270R</text>
<text x="317.7" y="130.6">D14</text>
<text x="118" y="133.9">R134</text>
<text x="118" y="137.7">10K</text>
<text x="87.2" y="143.5">SW1</text>
<text x="320.9" y="139">LED GREEN</text>
<text x="83.1" y="157.5">TL3301AF160QJ</text>
<text x="79.6" y="165.9">R137</text>
<text x="104.2" y="162.3">C145</text>
<text x="201.2" y="165.9">R157</text>
<text x="79.6" y="169.7">100R</text>
<text x="100" y="169.1">0.01uF/25V</text>
<text x="201.2" y="169.7">10K</text>
<text x="298.5" y="172.3">U31</text>
<text x="170.5" y="178.6">SW2</text>
<text x="368.9" y="185.1">D16</text>
<text x="84" y="188.3">U32</text>
<text x="336.9" y="188.3">R135</text>
<text x="349.7" y="188.3">270R</text>
<text x="157.6" y="197.9">R138</text>
<text x="166.3" y="192.7">TL3301AF160QJ</text>
<text x="196" y="197.9">C147</text>
<text x="362.5" y="194.6">LED GREEN</text>
<text x="58.5" y="201.1">C146</text>
<text x="265.5" y="201.1">R136</text>
<text x="58.5" y="207.5">0.1uF/16V_NL</text>
<text x="154.5" y="207.5">100R</text>
<text x="196" y="204.3">0.01uF/25V</text>
<text x="263.3" y="204.3">10K_NL</text>
<text x="298.5" y="210.7">74LX1G07STR</text>
<text x="343.3" y="210.7">C144</text>
<text x="84" y="220.3">RT9818C-29GV_NL</text>
<text x="343.3" y="217.1">0.1uF/16V_NL</text>
</g>
<g font-size="2.9" fill="#004080">
<text x="175.3" y="43">VIN</text>
<text x="202.4" y="43">VOUT</text>
<text x="206.3" y="55.8">NR</text>
<text x="175.3" y="62.2">EN</text>
<text x="175.3" y="71.8">GND1</text>
<text x="202.4" y="71.8">GND2</text>
<text x="300.1" y="180.6">NC</text>
<text x="300.1" y="190.2">A</text>
<text x="320.5" y="190.2">Y</text>
<text x="85.6" y="196.6">VCC</text>
<text x="98.4" y="203">RESET</text>
<text x="300.1" y="203">GND</text>
<text x="316.4" y="203">VCC</text>
<text x="85.6" y="212.6">GND</text>
</g>
<g font-size="2.9" fill="#f00">
<text x="255.3" y="116.2">{10} GPIO_80</text>
<text x="255.3" y="132.2">{10} GPIO_88</text>
<text x="150" y="148.3">nRESET_IN {10}</text>
<text x="207.6" y="183.5">GPIO_79 {10}</text>
<text x="239.3" y="189.9">{10} nRESET_OUT</text>
</g>
<g font-size="2.3">
<text x="61.6" y="2.4">5</text>
<text x="138.4" y="2.4">4</text>
<text x="215.2" y="2.4">3</text>
<text x="292.1" y="2.4">2</text>
<text x="368.9" y="2.4">1</text>
<text x="20.8" y="39.3">D</text>
<text x="408.1" y="39.3">D</text>
<text x="20.8" y="107.3">C</text>
<text x="408.1" y="107.3">C</text>
<text x="20.8" y="175.3">B</text>
<text x="408.1" y="175.3">B</text>
<text x="20.8" y="243.3">A</text>
<text x="408.1" y="243.3">A</text>
<text x="61.6" y="277.7">5</text>
<text x="138.4" y="277.7">4</text>
<text x="215.2" y="277.7">3</text>
<text x="292.1" y="277.7">2</text>
<text x="368.9" y="277.7">1</text>
</g>
</svg>
